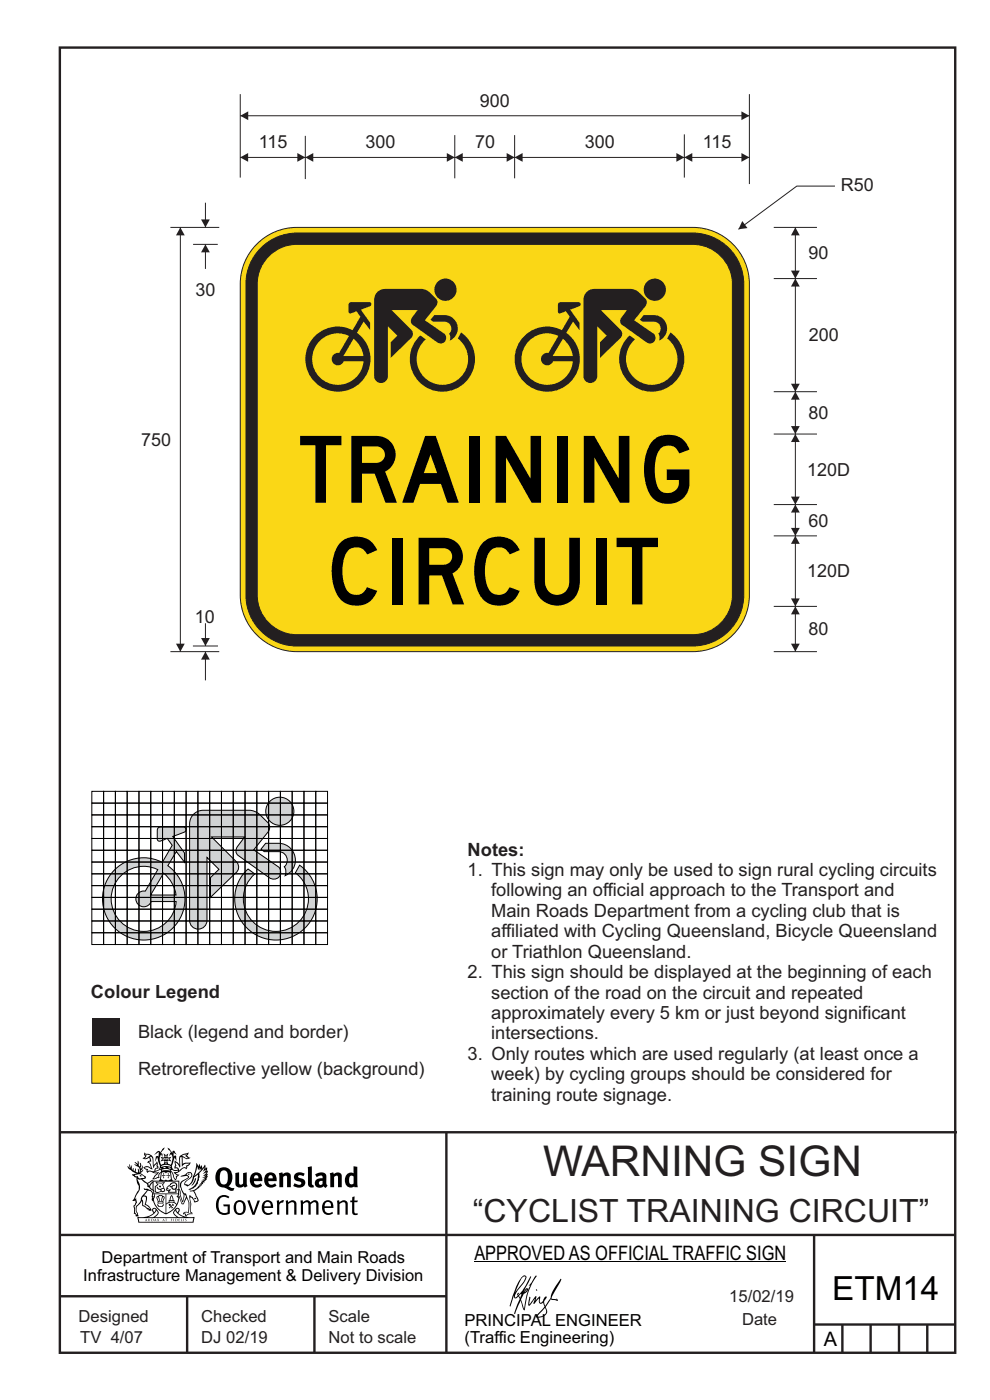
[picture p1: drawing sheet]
<svg xmlns="http://www.w3.org/2000/svg" width="210mm" height="297mm" viewBox="0 0 210 297" stroke-linecap="round" stroke-linejoin="round" font-family="sans-serif">
<g fill="none" stroke="#231f20" stroke-width=".51">
<path d="M12.7 10.1h189.9v276.9h-189.9zM12.7 240.2h190.3M94.7 240.2v46.8M12.7 262h190M12.7 275h82M39.7 275v12M66.7 275v12M172.7 262v25M172.7 281h30M178.7 281v6M184.7 281v6M190.7 281v6"/>
<path d="M196.7 281v6"/>
</g>
<path d="M19.5 223.9h5.9v5.9h-5.9z" fill-rule="evenodd" fill="#ffd520" stroke="#231f20" stroke-width=".21"/>
<path d="M19.5 215.9h5.9v5.9h-5.9z" fill-rule="evenodd" fill="#231f20"/>
<g fill="#d1d3d4" stroke="#000" stroke-width=".21">
<path d="M56.4 178.9a6.4 6.4 0 0 1 4.7 .6 3.6 3.6 0 0 1-.6 6.3l.1-.4a1.72 1.72 0 0 0-.3-1.5 1.83 1.83 0 0 0 .5-2 1.83 1.83 0 0 0-1.7-1.2h-3l-.8-.5z" fill-rule="evenodd"/>
<path d="M24.3 184.5a8.6 8.6 0 0 1 10.1-1.6l2.1-3.6-1-1.4-1 .4a.76 .76 0 0 1-1.1-.1v-1.6a.85 .85 0 0 1 .1-.9 .85 .85 0 0 1 .9-.3h4.6a.57 .57 0 0 1 .4 .9l-2.8 1.2 2.5 3.4 .1 2-1.8-2.3-1.8 3.1a8.7 8.7 0 0 1 1.6 12.5 8.7 8.7 0 0 1-12.6 1 8.7 8.7 0 0 1-.3-12.7zM26 185.5a6.9 6.9 0 0 0 1.4 11.3 6.9 6.9 0 0 0 10-5.5h-5.3a1.67 1.67 0 0 1-2.1 1 1.67 1.67 0 0 1-1.1-2 1.67 1.67 0 0 1 1.9-1.3l2.7-4.5a6.8 6.8 0 0 0-7.5 1zM34.7 185.2l-2.7 4.7h5.3a7.3 7.3 0 0 0-2.6-4.7z" fill-rule="evenodd"/>
<path d="M52.1 184.9l.5-.5 1.4 1a6.9 6.9 0 0 0-.4 10.1 6.9 6.9 0 0 0 10.1-.3 6.9 6.9 0 0 0-1-10l.9-1.7a8.7 8.7 0 0 1 1.9 12.5 8.7 8.7 0 0 1-12.5 1.4 8.7 8.7 0 0 1-.9-12.5z" fill-rule="evenodd"/>
<path d="M41.3 172.5l1.1-.5 .7-.1h10.3l1.3 .6 2.2 2.1a1.55 1.55 0 0 1 0 1.9l-3.1 3.8 5.3 3.6a1.51 1.51 0 0 1 .1 2.1 1.51 1.51 0 0 1-2.1 .2l-6.5-4.7a1.31 1.31 0 0 1-.2-1.9l1.5-2h-7l5.4 5.3a1.57 1.57 0 0 1-.3 2.3l-5.3 5.2v-4.2l1.7-1.8-2.5-2.5v13.4a1.84 1.84 0 0 1-1.8 1.8 1.84 1.84 0 0 1-1.9-1.8v-19.2a3.7 3.7 0 0 1 1.1-3.6z" fill-rule="evenodd"/>
<circle cx="59.4" cy="172.1" r="2.98"/>
</g>
<g fill="none" stroke="#000" stroke-width=".21">
<path d="M19.5 167.9h2.5v2.5h-2.5zM19.5 170.4h2.5v2.5h-2.5zM19.5 172.9h2.5v2.5h-2.5zM19.5 175.4h2.5v2.5h-2.5zM19.5 177.9h2.5v2.5h-2.5zM22 167.9h2.5v2.5h-2.5zM22 170.4h2.5v2.5h-2.5zM22 172.9h2.5v2.5h-2.5zM22 175.4h2.5v2.5h-2.5zM22 177.9h2.5v2.5h-2.5zM24.5 167.9h2.5v2.5h-2.5zM24.5 170.4h2.5v2.5h-2.5z"/>
<path d="M24.5 172.9h2.5v2.5h-2.5zM24.5 175.4h2.5v2.5h-2.5zM24.5 177.9h2.5v2.5h-2.5zM27 167.9h2.5v2.5h-2.5zM27 170.4h2.5v2.5h-2.5zM27 172.9h2.5v2.5h-2.5zM27 175.4h2.5v2.5h-2.5zM27 177.9h2.5v2.5h-2.5zM29.5 167.9h2.5v2.5h-2.5zM29.5 170.4h2.5v2.5h-2.5zM29.5 172.9h2.5v2.5h-2.5zM29.5 175.4h2.5v2.5h-2.5z"/>
<path d="M29.5 177.9h2.5v2.5h-2.5zM32 167.9h2.5v2.5h-2.5zM32 170.4h2.5v2.5h-2.5zM32 172.9h2.5v2.5h-2.5zM32 175.4h2.5v2.5h-2.5zM32 177.9h2.5v2.5h-2.5zM34.5 167.9h2.5v2.5h-2.5zM34.5 170.4h2.5v2.5h-2.5zM34.5 172.9h2.5v2.5h-2.5zM34.5 175.4h2.5v2.5h-2.5zM34.5 177.9h2.5v2.5h-2.5zM37 167.9h2.5v2.5h-2.5z"/>
<path d="M37 170.4h2.5v2.5h-2.5zM37 172.9h2.5v2.5h-2.5zM37 175.4h2.5v2.5h-2.5zM37 177.9h2.5v2.5h-2.5zM39.5 167.9h2.5v2.5h-2.5zM39.5 170.4h2.5v2.5h-2.5zM39.5 172.9h2.5v2.5h-2.5zM39.5 175.4h2.5v2.5h-2.5zM39.5 177.9h2.5v2.5h-2.5zM42 167.9h2.5v2.5h-2.5zM42 170.4h2.5v2.5h-2.5zM42 172.9h2.5v2.5h-2.5z"/>
<path d="M42 175.4h2.5v2.5h-2.5zM42 177.9h2.5v2.5h-2.5zM44.5 167.9h2.5v2.5h-2.5zM44.5 170.4h2.5v2.5h-2.5zM44.5 172.9h2.5v2.5h-2.5zM44.5 175.4h2.5v2.5h-2.5zM44.5 177.9h2.5v2.5h-2.5zM47 167.9h2.5v2.5h-2.5zM47 170.4h2.5v2.5h-2.5zM47 172.9h2.5v2.5h-2.5zM47 175.4h2.5v2.5h-2.5zM47 177.9h2.5v2.5h-2.5z"/>
<path d="M49.5 167.9h2.5v2.5h-2.5zM49.5 170.4h2.5v2.5h-2.5zM49.5 172.9h2.5v2.5h-2.5zM49.5 175.4h2.5v2.5h-2.5zM49.5 177.9h2.5v2.5h-2.5zM52 167.9h2.5v2.5h-2.5zM52 170.4h2.5v2.5h-2.5zM52 172.9h2.5v2.5h-2.5zM52 175.4h2.5v2.5h-2.5zM52 177.9h2.5v2.5h-2.5zM54.5 167.9h2.5v2.5h-2.5zM54.5 170.4h2.5v2.5h-2.5z"/>
<path d="M54.5 172.9h2.5v2.5h-2.5zM54.5 175.4h2.5v2.5h-2.5zM54.5 177.9h2.5v2.5h-2.5zM57 167.9h2.5v2.5h-2.5zM57 170.4h2.5v2.5h-2.5zM57 172.9h2.5v2.5h-2.5zM57 175.4h2.5v2.5h-2.5zM57 177.9h2.5v2.5h-2.5zM59.5 167.9h2.5v2.5h-2.5zM59.5 170.4h2.5v2.5h-2.5zM59.5 172.9h2.5v2.5h-2.5zM59.5 175.4h2.5v2.5h-2.5z"/>
<path d="M59.5 177.9h2.5v2.5h-2.5zM62 167.9h2.5v2.5h-2.5zM62 170.4h2.5v2.5h-2.5zM62 172.9h2.5v2.5h-2.5zM62 175.4h2.5v2.5h-2.5zM62 177.9h2.5v2.5h-2.5zM64.5 167.9h2.5v2.5h-2.5zM64.5 170.4h2.5v2.5h-2.5zM64.5 172.9h2.5v2.5h-2.5zM64.5 175.4h2.5v2.5h-2.5zM64.5 177.9h2.5v2.5h-2.5zM67 167.9h2.5v2.5h-2.5z"/>
<path d="M67 170.4h2.5v2.5h-2.5zM67 172.9h2.5v2.5h-2.5zM67 175.4h2.5v2.5h-2.5zM67 177.9h2.5v2.5h-2.5zM19.5 180.4h2.5v2.5h-2.5zM19.5 182.9h2.5v2.5h-2.5zM19.5 185.4h2.5v2.5h-2.5zM19.5 187.9h2.5v2.5h-2.5zM19.5 190.4h2.5v2.5h-2.5zM19.5 192.9h2.5v2.5h-2.5zM19.5 195.4h2.5v2.5h-2.5zM19.5 197.9h2.5v2.5h-2.5z"/>
<path d="M22 180.4h2.5v2.5h-2.5zM22 182.9h2.5v2.5h-2.5zM22 185.4h2.5v2.5h-2.5zM22 187.9h2.5v2.5h-2.5zM22 190.4h2.5v2.5h-2.5zM22 192.9h2.5v2.5h-2.5zM22 195.4h2.5v2.5h-2.5zM22 197.9h2.5v2.5h-2.5zM24.5 180.4h2.5v2.5h-2.5zM24.5 182.9h2.5v2.5h-2.5zM24.5 185.4h2.5v2.5h-2.5zM24.5 187.9h2.5v2.5h-2.5z"/>
<path d="M24.5 190.4h2.5v2.5h-2.5zM24.5 192.9h2.5v2.5h-2.5zM24.5 195.4h2.5v2.5h-2.5zM24.5 197.9h2.5v2.5h-2.5zM27 180.4h2.5v2.5h-2.5zM27 182.9h2.5v2.5h-2.5zM27 185.4h2.5v2.5h-2.5zM27 187.9h2.5v2.5h-2.5zM27 190.4h2.5v2.5h-2.5zM27 192.9h2.5v2.5h-2.5zM27 195.4h2.5v2.5h-2.5zM27 197.9h2.5v2.5h-2.5z"/>
<path d="M29.5 180.4h2.5v2.5h-2.5zM29.5 182.9h2.5v2.5h-2.5zM29.5 185.4h2.5v2.5h-2.5zM29.5 187.9h2.5v2.5h-2.5zM29.5 190.4h2.5v2.5h-2.5zM29.5 192.9h2.5v2.5h-2.5zM29.5 195.4h2.5v2.5h-2.5zM29.5 197.9h2.5v2.5h-2.5zM32 180.4h2.5v2.5h-2.5zM32 182.9h2.5v2.5h-2.5zM32 185.4h2.5v2.5h-2.5zM32 187.9h2.5v2.5h-2.5z"/>
<path d="M32 190.4h2.5v2.5h-2.5zM32 192.9h2.5v2.5h-2.5zM32 195.4h2.5v2.5h-2.5zM32 197.9h2.5v2.5h-2.5zM34.5 180.4h2.5v2.5h-2.5zM34.5 182.9h2.5v2.5h-2.5zM34.5 185.4h2.5v2.5h-2.5zM34.5 187.9h2.5v2.5h-2.5zM34.5 190.4h2.5v2.5h-2.5zM34.5 192.9h2.5v2.5h-2.5zM34.5 195.4h2.5v2.5h-2.5zM34.5 197.9h2.5v2.5h-2.5z"/>
<path d="M37 180.4h2.5v2.5h-2.5zM37 182.9h2.5v2.5h-2.5zM37 185.4h2.5v2.5h-2.5zM37 187.9h2.5v2.5h-2.5zM37 190.4h2.5v2.5h-2.5zM37 192.9h2.5v2.5h-2.5zM37 195.4h2.5v2.5h-2.5zM37 197.9h2.5v2.5h-2.5zM39.5 180.4h2.5v2.5h-2.5zM39.5 182.9h2.5v2.5h-2.5zM39.5 185.4h2.5v2.5h-2.5zM39.5 187.9h2.5v2.5h-2.5z"/>
<path d="M39.5 190.4h2.5v2.5h-2.5zM39.5 192.9h2.5v2.5h-2.5zM39.5 195.4h2.5v2.5h-2.5zM39.5 197.9h2.5v2.5h-2.5zM42 180.4h2.5v2.5h-2.5zM42 182.9h2.5v2.5h-2.5zM42 185.4h2.5v2.5h-2.5zM42 187.9h2.5v2.5h-2.5zM42 190.4h2.5v2.5h-2.5zM42 192.9h2.5v2.5h-2.5zM42 195.4h2.5v2.5h-2.5zM42 197.9h2.5v2.5h-2.5z"/>
<path d="M44.5 180.4h2.5v2.5h-2.5zM44.5 182.9h2.5v2.5h-2.5zM44.5 185.4h2.5v2.5h-2.5zM44.5 187.9h2.5v2.5h-2.5zM44.5 190.4h2.5v2.5h-2.5zM44.5 192.9h2.5v2.5h-2.5zM44.5 195.4h2.5v2.5h-2.5zM44.5 197.9h2.5v2.5h-2.5zM47 180.4h2.5v2.5h-2.5zM47 182.9h2.5v2.5h-2.5zM47 185.4h2.5v2.5h-2.5zM47 187.9h2.5v2.5h-2.5z"/>
<path d="M47 190.4h2.5v2.5h-2.5zM47 192.9h2.5v2.5h-2.5zM47 195.4h2.5v2.5h-2.5zM47 197.9h2.5v2.5h-2.5zM49.5 180.4h2.5v2.5h-2.5zM49.5 182.9h2.5v2.5h-2.5zM49.5 185.4h2.5v2.5h-2.5zM49.5 187.9h2.5v2.5h-2.5zM49.5 190.4h2.5v2.5h-2.5zM49.5 192.9h2.5v2.5h-2.5zM49.5 195.4h2.5v2.5h-2.5zM49.5 197.9h2.5v2.5h-2.5z"/>
<path d="M52 180.4h2.5v2.5h-2.5zM52 182.9h2.5v2.5h-2.5zM52 185.4h2.5v2.5h-2.5zM52 187.9h2.5v2.5h-2.5zM52 190.4h2.5v2.5h-2.5zM52 192.9h2.5v2.5h-2.5zM52 195.4h2.5v2.5h-2.5zM52 197.9h2.5v2.5h-2.5zM54.5 180.4h2.5v2.5h-2.5zM54.5 182.9h2.5v2.5h-2.5zM54.5 185.4h2.5v2.5h-2.5zM54.5 187.9h2.5v2.5h-2.5z"/>
<path d="M54.5 190.4h2.5v2.5h-2.5zM54.5 192.9h2.5v2.5h-2.5zM54.5 195.4h2.5v2.5h-2.5zM54.5 197.9h2.5v2.5h-2.5zM57 180.4h2.5v2.5h-2.5zM57 182.9h2.5v2.5h-2.5zM57 185.4h2.5v2.5h-2.5zM57 187.9h2.5v2.5h-2.5zM57 190.4h2.5v2.5h-2.5zM57 192.9h2.5v2.5h-2.5zM57 195.4h2.5v2.5h-2.5zM57 197.9h2.5v2.5h-2.5z"/>
<path d="M59.5 180.4h2.5v2.5h-2.5zM59.5 182.9h2.5v2.5h-2.5zM59.5 185.4h2.5v2.5h-2.5zM59.5 187.9h2.5v2.5h-2.5zM59.5 190.4h2.5v2.5h-2.5zM59.5 192.9h2.5v2.5h-2.5zM59.5 195.4h2.5v2.5h-2.5zM59.5 197.9h2.5v2.5h-2.5zM62 180.4h2.5v2.5h-2.5zM62 182.9h2.5v2.5h-2.5zM62 185.4h2.5v2.5h-2.5zM62 187.9h2.5v2.5h-2.5z"/>
<path d="M62 190.4h2.5v2.5h-2.5zM62 192.9h2.5v2.5h-2.5zM62 195.4h2.5v2.5h-2.5zM62 197.9h2.5v2.5h-2.5zM64.5 180.4h2.5v2.5h-2.5zM64.5 182.9h2.5v2.5h-2.5zM64.5 185.4h2.5v2.5h-2.5zM64.5 187.9h2.5v2.5h-2.5zM64.5 190.4h2.5v2.5h-2.5zM64.5 192.9h2.5v2.5h-2.5zM64.5 195.4h2.5v2.5h-2.5zM64.5 197.9h2.5v2.5h-2.5z"/>
<path d="M67 180.4h2.5v2.5h-2.5zM67 182.9h2.5v2.5h-2.5zM67 185.4h2.5v2.5h-2.5zM67 187.9h2.5v2.5h-2.5zM67 190.4h2.5v2.5h-2.5zM67 192.9h2.5v2.5h-2.5zM67 195.4h2.5v2.5h-2.5zM67 197.9h2.5v2.5h-2.5zM100.6 267.7h66.2"/>
</g>
<g fill="#000">
<path d="M29.6 249.4l.2-.1 .3 .2z" fill-rule="evenodd"/>
<path d="M30.8 244.9l1.1 .3-.9 .5h-.4l.6-.5zM31.8 245.4h.2a2.44 2.44 0 0 1 .4 1.9l.1 .5 .7-1-.1 .6 .3 .3a.57 .57 0 0 0-.6 .7l-1-.1-.5 .2 .2-.5-.8-.3 .7-.1 .9 .5 .1-.1-.6-1.3-.2-.2h.5zM30.7 244.4l-.1 .5 .2 .4-.6 .4a1.04 1.04 0 0 0 1.4-.1l.2 .6-.3 .1-.2 .4a.94 .94 0 0 1 .8 1.1l-.2-.1a1.16 1.16 0 0 0-1.5-.1l.3 .4 .4 .2 .1 .5 .2 .1 .1-.2a.94 .94 0 0 1 1.1 .2l.8 .1-1.2 1.2a1.13 1.13 0 0 0 1.2-.2l.4-.1-.1-.4 .5-.8a.83 .83 0 0 0-.6 1.1l-.3-.1-.7 .4 1.1-1.4-.5 .1-.5-.1 1.3-.5-.1-.1-.9 .4v-.3l.2-.2 .3 .1 .1-.3-.2-.4v-.6l-.1-.4-.7 1v-.7a1.42 1.42 0 0 0-1.6-1.8z" fill-rule="evenodd"/>
<path d="M31 258.7l.1 .2h-.2zM31 258.5l-.3 .6 .4-.2 .2 .2z" fill-rule="evenodd"/>
<path d="M31.3 258.6h.3v.4a.25 .25 0 0 0 .2-.1 .25 .25 0 0 0-.1-.3h.1a.29 .29 0 0 1 0 .4 .29 .29 0 0 1-.4 0 .29 .29 0 0 1 0-.4z" fill-rule="evenodd"/>
<path d="M32.2 258.6a.22 .22 0 0 1 .3 .2 .22 .22 0 0 1-.3 .2zM32 258.6l.1 .4a.33 .33 0 0 0 .4 0 .33 .33 0 0 0 0-.4 .33 .33 0 0 0-.5 0z" fill-rule="evenodd"/>
<path d="M29.2 250.1l.3 .1a.61 .61 0 0 1 .8 .4l.3 .2a.8 .8 0 0 1 .6 1l.4 .1 .5 .5a1 1 0 0 1 .5 1.1l-.1 .7v-.5h-.1a.96 .96 0 0 0-.8-1.3l-.2-.2h-.7l-.1-.1-.1 .1 .1 .3h.6l-1.2 1.3-.2 1-.4 .6a1.33 1.33 0 0 0-.5 1.8l.2 .5a1.26 1.26 0 0 1-.5-1.5l-.1-.3a1.56 1.56 0 0 0 .4-1.7l-.3 .2 .2-.5a3.2 3.2 0 0 0 .7-3zM30.4 253.9h.4a2.06 2.06 0 0 1-.1 1.6l.7 .5 .4 .4-.6-.1-.8-.6-.1-.9a.51 .51 0 0 1 .1-.9zM28.6 249.3a1.52 1.52 0 0 1 2.1 .5l-1.1 .2-.2-.1-.1-.4h-.5zM27.5 247v.8l-.3-.4h-.1a3.1 3.1 0 0 0 1.9 1.6l-1 .1 .5 .6 .5 .1 .1 1.1a1.84 1.84 0 0 1-.3 2.5l-.4 .9-.3 .4 .2 .1 .4-.1 .1 .4-.2 .5-.3 .2 .1 1.7h.2l.3 .5 .1 .1 .4-.1-.1-.5a1.3 1.3 0 0 1-.1-1.7l.9-1 .1 1.1 .6 .2 .5 .5 .1-.1 .2 .3h.5a1.85 1.85 0 0 0-1.2-1.4l.1-.3a1.39 1.39 0 0 0 0-1.4l-.5-.1 .5-.5a.66 .66 0 0 1 .9-.4 .66 .66 0 0 1 .3 .9l-.1 .4 .2-.1v.2l-.1 .3 .2 .5 .1-.3a2.24 2.24 0 0 0 .1-2.2 .73 .73 0 0 1-.7-.7 .73 .73 0 0 1 .6-.7v-.2a.94 .94 0 0 0-.9 .8 .48 .48 0 0 1-.1-.6 .48 .48 0 0 1 .5-.2l.5-.3a.51 .51 0 0 0-.8 .2l-.5 .2-1-.8h.6l.2-.5-1.2-.7 .5-.5v-.3l-.5 .4 .1-.2a.69 .69 0 0 0 .2-1v.4l-.2 .3v-1.1l-.3-.2 .1 .6-.1 .2-.4-1.3v.7l-.6-.4 .5 .7-.6-.2 .3 .3a1 1 0 0 1 .7 1.4l-.2-.8v.9l-.5-.2v-.8l-.2 .7-.2-.1-.1-.6-.2 .4-.2-.2 .1-.7-.2 .5z" fill-rule="evenodd"/>
<path d="M32.9 258.7l.1 .2h-.2zM32.9 258.5l-.2 .6 .3-.2 .2 .2z" fill-rule="evenodd"/>
<path d="M33.7 251.5l.4 .1 .1 .3h-.3z" fill-rule="evenodd"/>
<path d="M33.3 258.6h.2l.1 .1 .2-.1-.2 .2 .2 .3-.3-.3-.1 .3h-.1l.2-.3z" fill-rule="evenodd"/>
<path d="M34.7 258.7l.1 .2h-.2zM34.7 258.5l-.3 .6 .4-.2 .2 .2z" fill-rule="evenodd"/>
<path d="M34.2 252.4a.3 .3 0 0 0 .6 0 .3 .3 0 0 0-.6 0zM33.3 250.9l.3 .3-.3 .4a.79 .79 0 0 0 0 1.3l.8-.2-.1-.3a.55 .55 0 0 1-.7-.6l.1-.1 .2 .3 .3 .2 .8-.2-.4-.7 .4-.4-.7 .2zM33 250.7l1.1 .2 .9-.2-.4 .6 .4 1.2a.56 .56 0 0 1-.8 .3l-.2 .1a.73 .73 0 0 1-.9 .1 .73 .73 0 0 1-.3-1v-.4l.6-.4z" fill-rule="evenodd"/>
<path d="M34.5 254h.2v.2l-.2 .6h-.2zM33.6 255.3h.9v.2a.55 .55 0 0 1-.8 .4v-.2l-.2-.1zM33.4 254h.2l.2 .8h-.2zM33.6 255l.8-.1 .1 .2h-.8zM33.8 253.7h.5l-.2 1.1h-.1zM33.3 253.8l-.1 .3 .3 1.1a.48 .48 0 0 0-.1 .6 .48 .48 0 0 0 .5 .2h.5a.49 .49 0 0 0 .2-.8l.3-1.1-.1-.3a1.42 1.42 0 0 0-1.5 0z" fill-rule="evenodd"/>
<path d="M34.6 248.9l.2 .1v.3l.3 .1h-.3l-.1 .6v-.6h-.4l.4-.1z" fill-rule="evenodd"/>
<path d="M35 258.5h.5l-.2 .1v.5h-.2l.1-.5z" fill-rule="evenodd"/>
<path d="M34.3 248.8a.57 .57 0 0 1 .9 .2 .57 .57 0 0 1 .9-.2l.2 1.4h-.2a.57 .57 0 0 1-.9 0 .69 .69 0 0 1-1.1 0zM34.2 248.1l-.3 2.1-.2 .4h3l-.2-.4-.3-2.1h-.2v.2l-.8-.1-.8 .1v-.2z" fill-rule="evenodd"/>
<path d="M34.2 247.4a1.51 1.51 0 0 1 2 .2 2.67 2.67 0 0 0-2.1 0zM35.7 247.6l.4 .1 .1 .3-.4-.1zM34.6 247.6h.5l.1 .2h-.4zM34 247.8l.3 .2h-.3zM34.9 246.9l.3-.2 .3 .2zM34.9 245.6l.2 .1v.3h-.2zM35 245.1l.2 .2 .2-.2-.1 .3h-.2zM35.1 246.3h.2l.1 .4-.2-.2-.2 .2zM35.3 245.7l.2-.1v.4h-.2zM34.4 245.7h.3l.1 .3-.4 .1 .2-.2zM35.7 245.7h.3l-.2 .2 .2 .2-.4-.1zM32.7 244.9l1-.5-.1 1-.2-.2-.3 .2-.3 1.1 .5-1 .3 .9a1.84 1.84 0 0 1 .2 1.7l.4 .1a2.48 2.48 0 0 1 2.2 0l.2-.2-.2-.7 .7-1.8 .4 .7-.2-1-.2-.1-.2 .3v-.9l.6 .4-.6-.8-.3 .1-.1 .4-.5-.9-.5-.3 .2 .5 .6 .5-.5 .8 .4-.4a2.06 2.06 0 0 1 0 2.3l-.5-.2-.2-.6 .1-.1 .8 .2-.4-.5 .4-.5-.7 .2-.2-.2 .2-.7-.5 .4-.5-.4 .2 .7-.2 .2-.7-.2 .4 .5-.4 .5 .8-.2 .1 .1-.2 .6-.5 .2a2.02 2.02 0 0 1 0-2.2l.3 .5-.1-.7-.3-.1 .8-1.2-.4 .3-.5 .8-.2-.3a.8 .8 0 0 0-.8 .5z" fill-rule="evenodd"/>
<path d="M35.6 248.9l.2 .1-.1 .3 .4 .1h-.4v.6l-.1-.6h-.3l.3-.1z" fill-rule="evenodd"/>
<path d="M36 254.8h.8v.2h-.8zM36.4 253.8l.2 .8h-.4zM36.4 253.5l-.3 .5-.1 .6h-.2v.4l-.7 .4 .2 .1a1.48 1.48 0 0 1 2.1 .2l.2-.1-.6-.5v-.5h-.2l-.1-.6z" fill-rule="evenodd"/>
<path d="M36.2 258.6l.3-.1-.1 .1v.2h.1h-.1v.3h-.2z" fill-rule="evenodd"/>
<path d="M36.7 258.6h.2v.5h-.2z" fill-rule="evenodd"/>
<path d="M35.8 255.4l.4 .1 .1 .3 .3-.2-.2-.2a.38 .38 0 0 1 .5 .5l-.2-.2-.3 .2 .3 .2-.3 .3-.1-.4-.4 .4-.1-.2 .4-.3-.1-.1-.2 .1z" fill-rule="evenodd"/>
<path d="M35.6 251.8l.7-.4a.58 .58 0 0 1 1-.1 .58 .58 0 0 1-.4 .9l-.3-.3a.43 .43 0 0 1 .6-.4 .57 .57 0 0 0-.8 .2l-.2-.1-.3 .1 .4 .2a.55 .55 0 0 0 .9 .4v.5h-1.3l.3-.4-.1-.1-.6 .1 .2-.3-.2-.1zM35.4 251.8l-.1 .2a.39 .39 0 0 0 .2 .6h.3l-.2 .4h1.9l-.1-.8a.86 .86 0 0 0-.1-1.3 .86 .86 0 0 0-1.3 .4z" fill-rule="evenodd"/>
<path d="M37.3 258.6a.22 .22 0 0 1 .3 .2 .22 .22 0 0 1-.3 .2zM37.1 258.6v.4a.33 .33 0 0 0 .5 0 .33 .33 0 0 0 0-.4 .33 .33 0 0 0-.5 0z" fill-rule="evenodd"/>
<path d="M37.8 258.6l.4-.1-.2 .1v.2h.1h-.1v.2l.2 .1h-.4z" fill-rule="evenodd"/>
<path d="M32.4 250.5h5.6v2l-.2-.1v-1.7h-5.2v2.5h5.2v-.8l.1 .2-.1 1.1v-.3h-2.5v4a4.1 4.1 0 0 0 2.6-3.6l.1-.1a4 4 0 0 1-2.8 3.9 4.2 4.2 0 0 1-2.8-4.7l.1 1.2 .1-.1a3.8 3.8 0 0 0 2.5 3.4v-4h-2.5l-.2-.9z" fill-rule="evenodd"/>
<path d="M38.4 258.6h.2l-.1 .4 .2 .1h-.3z" fill-rule="evenodd"/>
<path d="M38.5 245.2l.5-.2 .7-.1-.6 .3 .8 .5h-.3zM38.3 245.5l.2-.1 .1 2a1.69 1.69 0 0 1 1.6-.6l-.8 .5 .1 .5a1.1 1.1 0 0 0-1.5 .6l-.1-.5-.2-.2h-.5l.3-.4-.3-.7a1.42 1.42 0 0 1 .8 1.1l.2-.1zM37.1 246.2l.1 1-.2 .3 .1 .4h.5l.1 .2a.96 .96 0 0 1-1.1-.1l-.1 .1a1.06 1.06 0 0 0 1.3 .2v.1a.72 .72 0 0 1-1 .2l.3 .5 .6 .2-.4 .2-.1 .6-.2-.3-.4-1.1-.4-.4 .4 .9a1.54 1.54 0 0 0 .7 1.2l.2-.3a.58 .58 0 0 1 .4-.8l.2-.1h-.3l-.5-.3 .9-.5a.93 .93 0 0 1 1.2-.5v.2l.2-.2 .1-.5a.99 .99 0 0 0 .7-.8l-1.3 .1-.3 .2-.1-1.4 .9 .4 .9-.3h-.4l-.5-.4 .4-.7-.6 .2a1.46 1.46 0 0 0-1.4 2.1v.4l-.2-.4z" fill-rule="evenodd"/>
<path d="M38.9 258.6h.2v.5h-.2z" fill-rule="evenodd"/>
<path d="M39.3 258.6h.2h-.1l.2 .3-.2 .2-.1-.1v-.1l.2 .1z" fill-rule="evenodd"/>
<path d="M29.4 258.4h11.6l-.1 .8h-11.4zM31.3 258.2l.5-.1a2.48 2.48 0 0 0 1.4-1.3l.3 .5-.5 .6-.5 .3zM32.5 256.6l.3-.2 .2 .1-.3 .7zM37.2 256.8a2.65 2.65 0 0 0 1.8 1.4h-1.1l-.5-.3-.5-.6zM37.4 256.5l.2-.1 .3 .2-.3 .6zM29.2 258.2l.1 1.2h11.8l.2-1.1-.2-.1a4.1 4.1 0 0 1-3.3-.9l.3-.4-.1-.6a1.06 1.06 0 0 0-1.3 1l.2 .4 .6 .5h-4.7l.3-.1a.84 .84 0 0 0 .6-.8 .84 .84 0 0 0-.5-.8l-.3-.2h-.5l-.1 .6 .3 .4a4.2 4.2 0 0 1-3.4 .9z" fill-rule="evenodd"/>
<path d="M41.3 250.1l.3-.2-.2 .8-.6 .8h-.2l.5-.7z" fill-rule="evenodd"/>
<path d="M41.2 254.1h.3l.2 .2-.4 .1z" fill-rule="evenodd"/>
<path d="M39.7 249l.3-.2 .5 .2a.88 .88 0 0 1-.6 1.1 1.22 1.22 0 0 0-.8 1.3l.5 .2a.72 .72 0 0 0 .9-.4l.5-.8 .2-.6 .8-.6v.2a2.85 2.85 0 0 1-2 2.9l.1 .1a2.13 2.13 0 0 0 1.9-1.5v-.3a2.01 2.01 0 0 0 .3-1.7l1.1-1.3-.4 1 .7-.5-.7 1 .8-.4-.8 .8 .7-.2-.9 .6 .8-.1-.8 .4h.7l-.8 .3 .3 .2h-.4l.2 .3h-.4l.2 .3h-.4l.1 .2h-.1a2.16 2.16 0 0 1-2 1.1l.1 .2 .4-.1a.76 .76 0 0 1 .7 .8l.5 1.2-.6 .2a1.45 1.45 0 0 0-1.1-1.3l.2 1.8-.1 1.8 .4 .3a1.07 1.07 0 0 0-1.2 .4v-.3l-.5-.2a.87 .87 0 0 1 1.1-.1v-.7a4.4 4.4 0 0 0-.6-3.1l-.1-.3h-.2a2.16 2.16 0 0 1-.7-2.2l.3-.4 1.2-.7a.55 .55 0 0 0-.4-.8zM37.8 252.4a.76 .76 0 0 1 .3 1.1l.6 1.6 .4-1.7 .2 .1a.61 .61 0 0 1-.1 .9l-.3 .8-.2 .1-.7-1.6-.3 .1a1.18 1.18 0 0 0 .1-1.4zM41.8 247.5l.2 .7 .3-.5v.6l.4-.5a1.9 1.9 0 0 1-1.2 1.4l-.3 .3zM38.2 249.6l1.4-.2 .2 .2v.3l-.5 .2a1.26 1.26 0 0 0-.9 1.9l.2 .7a1.84 1.84 0 0 1 .1 2.1l-.4-1.4a.96 .96 0 0 0-.4-1.2l-.4 .2a.78 .78 0 0 1 0 1.3l.1 .3h.4l.4 1.1a.38 .38 0 0 0 .2 .4 .38 .38 0 0 0 .4-.1l.6-1.2a2.94 2.94 0 0 1 .4 2.5l-.1 .4h-.8l-.3 .4v.2l.4-.1 .1 .4 .2 .1a1.02 1.02 0 0 1 1.3-.5v-.4l-.3-.1 .1-1.8-.3-1.3h.1a1.14 1.14 0 0 1 .8 1 .63 .63 0 0 0 .8-.2 .63 .63 0 0 0-.2-.9l-.6-1.2 .9-.6 .2-.4h.3l-.1-.2h.4l-.1-.3h.3l-.1-.3 .5-.1-.2-.2 .6-.4v-.2h-.2l.4-.5h-.3l.3-.5-.4 .1 .4-.5v-.3l-.3 .2 .2-.7-.1-.2-.4 .3v-.8l-.6 .8-.2-.8-.2 .5-.3-.7-.1 .6-.5-.8-.1 1.4-.6 1.8a1.81 1.81 0 0 1-1 1.5l-.6-.2a1.75 1.75 0 0 1 1.1-1.2 .75 .75 0 0 0 .1-1.3 .75 .75 0 0 0-1.2 .4z" fill-rule="evenodd"/>
<path d="M46.4 253.9a1.72 1.72 0 0 1 2.3 0l-.3 .3a1.24 1.24 0 0 0-1.4-.2 1.24 1.24 0 0 0-.6 1.4 1.49 1.49 0 0 0 1.2 1.9l.7-.1v-1.3h-.8l-.1-.4h1.3v1.9a1.93 1.93 0 0 1-2.2 0 1.93 1.93 0 0 1-.7-2.2l.2-.8z" fill-rule="evenodd"/>
<path d="M47 248.4a2.55 2.55 0 0 0 0 2.7l.3 .2a.81 .81 0 0 0 1-1v-.5a1.04 1.04 0 0 0-1.1-1.5zM46.3 248.1a1.82 1.82 0 0 1 2.1-.2 1.82 1.82 0 0 1 .9 1.8 2.29 2.29 0 0 1-.8 2l.7 .3h.5l-.2 .6a2.87 2.87 0 0 1-2-.7 2.12 2.12 0 0 1-1.7-3.1z" fill-rule="evenodd"/>
<path d="M50.4 255.1a1.65 1.65 0 0 0 .2 2.2 .99 .99 0 0 0 1-1.4 .78 .78 0 0 0-.4-.8 .78 .78 0 0 0-.8 0zM50 254.9a1.33 1.33 0 0 1 1.6-.1 1.33 1.33 0 0 1 .5 1.4 1.31 1.31 0 0 1-1.3 1.6 1.31 1.31 0 0 1-1.2-1.6v-.6z" fill-rule="evenodd"/>
<path d="M49.9 248.9l.8-.2v2a.46 .46 0 0 0 .3 .6 .46 .46 0 0 0 .6-.3v-2.1l.7-.2v2.4l.2 .5-.5 .3-.3-.3a1.02 1.02 0 0 1-1.2 .3 1.02 1.02 0 0 1-.6-1.1z" fill-rule="evenodd"/>
<path d="M52.5 254.7l.4-.1 .9 2.6 .8-2.5h.5l-1.1 3h-.5z" fill-rule="evenodd"/>
<path d="M54 249.5l-.1 .5h.9a.49 .49 0 0 0-.2-.6 .49 .49 0 0 0-.6 .1zM53.4 249.1a1.34 1.34 0 0 1 1.6-.2 1.34 1.34 0 0 1 .6 1.5v.2h-1.7a.77 .77 0 0 0 .5 .8 .77 .77 0 0 0 .9-.4l.3 .5a1.59 1.59 0 0 1-2 .2 1.59 1.59 0 0 1-.5-2.1z" fill-rule="evenodd"/>
<path d="M56.3 255.2l-.2 .7h1.3a.7 .7 0 0 0-.3-.8 .7 .7 0 0 0-.8 .1zM55.9 255a1.22 1.22 0 0 1 1.5-.2 1.22 1.22 0 0 1 .5 1.5h-1.8a.93 .93 0 0 0 .5 1 .93 .93 0 0 0 1.1-.2l.2 .3a1.43 1.43 0 0 1-1.8 .1 1.43 1.43 0 0 1-.6-1.7z" fill-rule="evenodd"/>
<path d="M57 249.5l-.1 .5h1a.49 .49 0 0 0-.2-.6 .49 .49 0 0 0-.7 .1zM56.4 249.1a1.34 1.34 0 0 1 1.6-.2 1.34 1.34 0 0 1 .7 1.5v.2h-1.8a.77 .77 0 0 0 .5 .8 .77 .77 0 0 0 .9-.4l.4 .5a1.59 1.59 0 0 1-2.1 .2 1.59 1.59 0 0 1-.5-2.1z" fill-rule="evenodd"/>
<path d="M58.7 254.7l.4-.1 .1 .5 .4-.4 .6-.1-.2 .5a.66 .66 0 0 0-.8 .7v1.9h-.4z" fill-rule="evenodd"/>
<path d="M59.2 248.9l.7-.2 .1 .4a.95 .95 0 0 1 1-.3 .95 .95 0 0 1 .7 .8v2.3h-.8v-2.3a.46 .46 0 0 0-.8 .1v2.2h-.8z" fill-rule="evenodd"/>
<path d="M60.6 254.7l.4-.1 .1 .5a.94 .94 0 0 1 1-.5 .94 .94 0 0 1 .8 .8v2.3h-.5l-.1-2.5a.81 .81 0 0 0-1.2 .3v2.2h-.4z" fill-rule="evenodd"/>
<path d="M62.6 249.1a1.75 1.75 0 0 1 2-.1l-.2 .5-.6-.2a.43 .43 0 0 0-.6 .3l.4 .3a1.04 1.04 0 0 1 1.2 1.1 1.04 1.04 0 0 1-1.4 1l-1.2-.4 .3-.6 1 .4 .4-.4a.88 .88 0 0 0-1-.5l-.4-.2-.1-.4z" fill-rule="evenodd"/>
<path d="M65.3 247.6l.8-.2 .1 3.8 .3 .2 .1 .4a.88 .88 0 0 1-1 0 .88 .88 0 0 1-.3-1z" fill-rule="evenodd"/>
<path d="M63.7 254.7l.5-.1 .1 .5 .4-.3a.78 .78 0 0 1 1.1 .3 .9 .9 0 0 1 1-.5 .9 .9 0 0 1 .8 .8v2.3h-.5l-.1-2.5a.67 .67 0 0 0-1.1 .3v2.2h-.5v-2.4l-.4-.3-.7 .4v2.3h-.5z" fill-rule="evenodd"/>
<path d="M67.8 250.6a.43 .43 0 0 0-.1 .7 .43 .43 0 0 0 .7-.1v-.7zM66.8 249.1a1.7 1.7 0 0 1 2.4 .1v1.9l.3 .4-.4 .5-.5-.4a1.03 1.03 0 0 1-1.7-.1 1.03 1.03 0 0 1 .8-1.5h.7v-.4a.8 .8 0 0 0-1.2 .1z" fill-rule="evenodd"/>
<path d="M69 255.2l-.1 .7h1.3a.7 .7 0 0 0-.3-.8 .7 .7 0 0 0-.9 .1zM68.7 255a1.22 1.22 0 0 1 1.5-.2 1.22 1.22 0 0 1 .5 1.5h-1.8a.93 .93 0 0 0 .4 1 .93 .93 0 0 0 1.2-.2l.1 .3a1.44 1.44 0 0 1-1.7 .1 1.44 1.44 0 0 1-.6-1.7z" fill-rule="evenodd"/>
<path d="M70 248.9l.7-.2 .1 .4a.95 .95 0 0 1 1-.3 .95 .95 0 0 1 .7 .8v2.3h-.8v-2.3a.46 .46 0 0 0-.8 .1v2.2h-.8z" fill-rule="evenodd"/>
<path d="M71.4 254.7l.5-.1 .1 .5a.94 .94 0 0 1 1-.5 .94 .94 0 0 1 .8 .8v2.3h-.5l-.1-2.5a.81 .81 0 0 0-1.2 .3v2.2h-.4z" fill-rule="evenodd"/>
<path d="M74.3 249.5a1.48 1.48 0 0 0 0 1.7h.5l.2-.1v-1.5l-.3-.2zM75 247.4l.8 .1 .1 4.4h-.7l-.1-.2a1.26 1.26 0 0 1-1.4 0 1.26 1.26 0 0 1-.5-1.3 1.29 1.29 0 0 1 .4-1.4 1.29 1.29 0 0 1 1.4-.1z" fill-rule="evenodd"/>
<path d="M74.7 253.9l.5-.1v.9h.7l-.1 .3h-.6v2.2l.1 .2h.5l.1 .3a.75 .75 0 0 1-1.2-.6v-2.1h-.4v-.3h.4z" fill-rule="evenodd"/>
<circle cx="40" cy="249.1" r=".17"/>
</g>
<g fill="#000001">
<path d="M111.6 273.7l.2-.2-.5 .7zM110.4 274.5l.3 .1-.3 .7-.3-.4zM110.9 270.9l.5-.1a9.3 9.3 0 0 1-2 3.2l-.1 .2 1-2.5zM110.6 271a14.7 14.7 0 0 0-2.2 4.9l-.3 1.2 .1 .1 .8-2.4a.42 .42 0 0 0 .2 .7 .42 .42 0 0 0 .6-.3l.2-.2 .2 .6-1.1 3.1h.2l1.1-2.8 .6 1.9 .2 .2 .2-.5a13.5 13.5 0 0 1 2-6.2l.5-.5-.2-.2-1.6 2.1 .4-.1a14.9 14.9 0 0 0-1.3 5.1l-.4-1.2a1.39 1.39 0 0 1 .2-1.8l.1-.2a.92 .92 0 0 0 .8-1.2 .75 .75 0 0 0-.7 .7l-.2 .2 1.6-3.4h-.1l-.4 .7a10.5 10.5 0 0 1-2.2 3.2l.2-.4a.32 .32 0 0 0-.4 .2 .32 .32 0 0 0 .1 .4l-.5 .4a3.2 3.2 0 0 1 1.1-2.3l.5-.6a2.49 2.49 0 0 0 .7-1.6l-.3-.2z" fill-rule="evenodd"/>
<path d="M115.6 277.5a1.15 1.15 0 0 1 .1 1.3 1.15 1.15 0 0 1-1.2 .5h-.5zM112.3 275.1l-.3 1.7 .3 .2 1.2-1.5-.3 1.1 1.1-1.2a.94 .94 0 0 0 .4 1.2l.5-.3 .3 .9-1.2 1.3a.98 .98 0 0 0-.5 1 1.9 1.9 0 0 0 2.3-1.3l-.1-.3a1.02 1.02 0 0 1 .3-1.4l.5-.9 1.5 .3-.2-.5v.3l-1.1-.2v-.2l2-3.6 .1-.3-.1-.1-1.8 2.7a6.6 6.6 0 0 1-1.5 3l-.2-.2a1.01 1.01 0 0 1 .4-1.4l.1-.2-.3-.2-.3 .5-.2 .5-.5 .4-.2-.4 .1-.9-.2-.1-.8 .9 .2-.9h-.1l-1.4 1.7 .2-1.4v-.1z" fill-rule="evenodd"/>
<path d="M113.7 273.5l.3 .3h-.3z" fill-rule="evenodd"/>
</g>
<path d="M54.5 51.8a12 12 0 0 1 8.5-3.6h84a12 12 0 0 1 12 12v66a12 12 0 0 1-12 12h-84a12 12 0 0 1-12-12v-66a12 12 0 0 1 3.5-8.4z" fill-rule="evenodd" fill="#fad716" stroke="#231f20" stroke-width=".21"/>
<path d="M54.9 53.1a10.8 10.8 0 0 1 8.1-3.7h84a10.8 10.8 0 0 1 10.8 10.8v66a10.8 10.8 0 0 1-10.8 10.8h-84a10.8 10.8 0 0 1-10.8-10.8v-66a10.8 10.8 0 0 1 2.7-7.1z" fill-rule="evenodd" fill="#231f20" stroke="#231f20" stroke-width=".21"/>
<path d="M57 54.3a8.4 8.4 0 0 1 6-2.5h84a8.4 8.4 0 0 1 8.4 8.4v66a8.4 8.4 0 0 1-8.4 8.4h-84a8.4 8.4 0 0 1-8.4-8.4v-66a8.4 8.4 0 0 1 2.4-5.9z" fill-rule="evenodd" fill="#fad716" stroke="#231f20" stroke-width=".21"/>
<g fill="#231f20">
<path d="M136.5 66.8a4.7 4.7 0 0 1 4 .7 2.83 2.83 0 0 1-.7 4.8 1.51 1.51 0 0 0-.2-1.5 1.45 1.45 0 0 0 .5-1.6 1.45 1.45 0 0 0-1.4-1h-2.4l-.6-.4z" fill-rule="evenodd"/>
<path d="M110.9 71.7a6.8 6.8 0 0 1 8.3-1.6l1.7-2.9-.9-1.2-.8 .3a.6 .6 0 0 1-.8 0l-.1-1.6 .3-.6h4.2l.4 .4a1.09 1.09 0 0 1-1.1 .8l-1.2 .4 2 2.8v1.5l-1.4-1.8-1.4 2.4a6.9 6.9 0 0 1 1.4 9.8 6.9 6.9 0 0 1-9.8 1.1 6.9 6.9 0 0 1-.8-9.8zM112.2 72.3a5.5 5.5 0 0 0 1.6 8.8 5.5 5.5 0 0 0 7.7-4.5h-4.2a1.32 1.32 0 0 1-1.6 .8 1.32 1.32 0 0 1-.9-1.6 1.32 1.32 0 0 1 1.5-.9l2.1-3.6a5.4 5.4 0 0 0-6.2 1zM119.4 71.9l-2.2 3.6h4.3l-.6-1.7-.6-1.1z" fill-rule="evenodd"/>
<path d="M133.1 71.6l.5-.4 1.1 .8a5.5 5.5 0 0 0-.4 8 5.5 5.5 0 0 0 8-.2 5.5 5.5 0 0 0-.8-8l.7-1.3a6.9 6.9 0 0 1 1.6 9.8 6.9 6.9 0 0 1-9.9 1.2 6.9 6.9 0 0 1-.8-9.9z" fill-rule="evenodd"/>
<path d="M124.4 62l1-.6 .6-.1h8.2l1 .5 1.8 1.7a1.24 1.24 0 0 1-.1 1.4l-2.4 3 4.2 2.9a1.19 1.19 0 0 1 .1 1.7 1.19 1.19 0 0 1-1.7 .1l-5.1-3.7a1.04 1.04 0 0 1-.2-1.5l1.2-1.6h-5.5l4.2 4.2a1.25 1.25 0 0 1-.2 1.9l-4.2 4v-3.3l1.4-1.4-2-2v10.6a1.46 1.46 0 0 1-1.5 1.5 1.46 1.46 0 0 1-1.4-1.5v-13.9a6.6 6.6 0 0 1 .3-3.5z" fill-rule="evenodd"/>
<path d="M92.1 66.8a4.7 4.7 0 0 1 4 .7 2.83 2.83 0 0 1-.7 4.8 1.51 1.51 0 0 0-.2-1.5 1.45 1.45 0 0 0 .5-1.6 1.45 1.45 0 0 0-1.4-1h-2.4l-.6-.4z" fill-rule="evenodd"/>
<path d="M66.5 71.7a6.8 6.8 0 0 1 8.3-1.6l1.7-2.9-.9-1.2-.8 .3a.6 .6 0 0 1-.8 0l-.1-1.6 .3-.6h4.2l.4 .4a1.09 1.09 0 0 1-1.1 .8l-1.2 .4 2 2.8v1.5l-1.4-1.8-1.4 2.4a6.9 6.9 0 0 1 1.4 9.8 6.9 6.9 0 0 1-9.8 1.1 6.9 6.9 0 0 1-.8-9.8zM67.8 72.3a5.5 5.5 0 0 0 1.6 8.8 5.5 5.5 0 0 0 7.7-4.5h-4.2a1.32 1.32 0 0 1-1.6 .8 1.32 1.32 0 0 1-.9-1.6 1.32 1.32 0 0 1 1.5-.9l2.1-3.6a5.4 5.4 0 0 0-6.2 1zM75 71.9l-2.2 3.6h4.3l-.6-1.7-.6-1.1z" fill-rule="evenodd"/>
<path d="M88.7 71.6l.5-.4 1.1 .8a5.5 5.5 0 0 0-.4 8 5.5 5.5 0 0 0 8-.2 5.5 5.5 0 0 0-.8-8l.7-1.3a6.9 6.9 0 0 1 1.6 9.8 6.9 6.9 0 0 1-9.9 1.2 6.9 6.9 0 0 1-.8-9.9z" fill-rule="evenodd"/>
<path d="M80 62l1-.6 .6-.1h8.2l1 .5 1.8 1.7a1.24 1.24 0 0 1-.1 1.4l-2.4 3 4.2 2.9a1.19 1.19 0 0 1 .1 1.7 1.19 1.19 0 0 1-1.7 .1l-5.1-3.7a1.04 1.04 0 0 1-.2-1.5l1.2-1.6h-5.5l4.2 4.2a1.25 1.25 0 0 1-.2 1.9l-4.2 4v-3.3l1.4-1.4-2-2v10.6a1.46 1.46 0 0 1-1.5 1.5 1.46 1.46 0 0 1-1.4-1.5v-13.9a6.6 6.6 0 0 1 .3-3.5z" fill-rule="evenodd"/>
<circle cx="138.9" cy="61.5" r="2.36"/>
<circle cx="94.5" cy="61.5" r="2.36"/>
</g>
<path d="M51 24.6h108M164.1 59.1h9.2M164.1 83.1h9.2M164.1 92.1h9.2M164.1 107h9.2M164.1 113.7h9.2M164.1 128.6h9.2" fill="none" stroke="#231f20" stroke-width=".21"/>
<g fill="#231f20">
<path d="M51 24.6l1.7-1v1.9z"/>
<path d="M157.3 23.6l1.7 1-1.7 .9z"/>
</g>
<path d="M50.9 33.4h13.9" fill="none" stroke="#231f20" stroke-width=".21"/>
<g fill="#231f20">
<path d="M50.9 33.4l1.7-.9v1.8z"/>
<path d="M63.1 32.5l1.7 .9-1.7 .9z"/>
</g>
<path d="M168.7 48.2v10.9" fill="none" stroke="#231f20" stroke-width=".21"/>
<g fill="#231f20">
<path d="M168.7 48.2l.9 1.7h-1.8z"/>
<path d="M167.8 57.4h1.8l-.9 1.7z"/>
</g>
<path d="M51 20v17.7M159 20v19M64.8 28.8v9.2M164.1 48.2h9.2M168.7 59.1v24M164.1 138.2h9.2" fill="none" stroke="#231f20" stroke-width=".21"/>
<g fill="#231f20">
<path d="M167.8 81.4h1.8l-.9 1.7z"/>
<path d="M168.7 59.1l.9 1.7h-1.8z"/>
</g>
<path d="M168.7 83.1v9" fill="none" stroke="#231f20" stroke-width=".21"/>
<g fill="#231f20">
<path d="M168.7 83.1l.9 1.7h-1.8z"/>
<path d="M167.8 90.4h1.8l-.9 1.7z"/>
</g>
<path d="M168.7 92.1v14.9" fill="none" stroke="#231f20" stroke-width=".21"/>
<g fill="#231f20">
<path d="M167.8 105.4h1.8l-.9 1.6z"/>
<path d="M168.7 92.1l.9 1.7h-1.8z"/>
</g>
<path d="M168.7 107v6.7" fill="none" stroke="#231f20" stroke-width=".21"/>
<g fill="#231f20">
<path d="M168.7 107l.9 1.7h-1.8z"/>
<path d="M167.8 112h1.8l-.9 1.7z"/>
</g>
<path d="M168.7 113.7v14.9" fill="none" stroke="#231f20" stroke-width=".21"/>
<g fill="#231f20">
<path d="M167.8 127h1.8l-.9 1.6z"/>
<path d="M168.7 113.7l.9 1.7h-1.8z"/>
</g>
<path d="M168.7 128.6v9.6" fill="none" stroke="#231f20" stroke-width=".21"/>
<g fill="#231f20">
<path d="M168.7 128.6l.9 1.7h-1.8z"/>
<path d="M167.8 136.6h1.8l-.9 1.6z"/>
</g>
<path d="M64.8 33.4h31.7M96.5 28.7v9.1M109.2 28.7v9.1M145.2 28.5v9.2" fill="none" stroke="#231f20" stroke-width=".21"/>
<g fill="#231f20">
<path d="M94.8 32.5l1.7 .9-1.7 .9z"/>
<path d="M64.8 33.4l1.7-.9v1.8z"/>
</g>
<path d="M96.5 33.4h12.7" fill="none" stroke="#231f20" stroke-width=".21"/>
<g fill="#231f20">
<path d="M96.5 33.4l1.7-.9v1.8z"/>
<path d="M107.5 32.5l1.7 .9-1.7 .9z"/>
</g>
<path d="M109.2 33.4h36" fill="none" stroke="#231f20" stroke-width=".21"/>
<g fill="#231f20">
<path d="M143.5 32.5l1.7 .9-1.7 .9z"/>
<path d="M109.2 33.4l1.7-.9v1.8z"/>
</g>
<path d="M145.2 33.4h13.8" fill="none" stroke="#231f20" stroke-width=".21"/>
<g fill="#231f20">
<path d="M145.2 33.4l1.7-.9v1.8z"/>
<path d="M157.3 32.5l1.7 .9-1.7 .9z"/>
</g>
<path d="M177.1 39.5h-8.1l-12.4 9.1" fill="none" stroke="#231f20" stroke-width=".21"/>
<path d="M157.5 46.9l1.1 1.5-2 .2z" fill="#231f20"/>
<path d="M43.6 138.2v6.1" fill="none" stroke="#231f20" stroke-width=".21"/>
<path d="M43.6 138.2l.9 1.7h-1.9z" fill="#231f20"/>
<path d="M36.1 48.2h10.4M41 51.8h5.2M43.6 43v5.2M36.1 138.2h10.4M40.9 137h5.3" fill="none" stroke="#231f20" stroke-width=".21"/>
<path d="M42.6 46.6h1.9l-.9 1.6z" fill="#231f20"/>
<path d="M43.6 132.2v4.8" fill="none" stroke="#231f20" stroke-width=".21"/>
<path d="M42.6 135.4h1.9l-.9 1.6z" fill="#231f20"/>
<path d="M43.6 51.8v5.2" fill="none" stroke="#231f20" stroke-width=".21"/>
<path d="M43.6 51.8l.9 1.7h-1.9z" fill="#231f20"/>
<path d="M38.3 48.2v90" fill="none" stroke="#231f20" stroke-width=".21"/>
<g fill="#231f20">
<path d="M38.3 48.2l.9 1.7h-1.9z"/>
<path d="M37.3 136.6h1.9l-.9 1.6z"/>
</g>
<g font-size="19.7">
<text x="63.2" y="106.6">TRAINING</text>
<text x="68.9" y="128.2">CIRCUIT</text>
</g>
<text font-size="9" fill="#231f20" x="115.2" y="249.4">WARNING SIGN</text>
<text font-size="7.1" x="176.5" y="275.7">ETM14</text>
<text font-size="6.8" fill="#231f20" x="100.3" y="259.2">“CYCLIST TRAINING CIRCUIT”</text>
<g font-size="4.2">
<text x="100.6" y="267.2">APPROVED AS OFFICIAL TRAFFIC SIGN</text>
<text x="174.7" y="285.6">A</text>
</g>
<g font-size="3.9" fill="#231f20">
<text x="99.2" y="181.5">Notes:</text>
<text x="99.2" y="185.8">1. This sign may only be used to sign rural cycling circuits</text>
<text x="104.2" y="190.2">following an official approach to the Transport and</text>
<text x="104.2" y="194.5">Main Roads Department from a cycling club that is</text>
<text x="104.2" y="198.8">affiliated with Cycling Queensland, Bicycle Queensland</text>
<text x="104.2" y="203.2">or Triathlon Queensland.</text>
<text x="99.2" y="207.5">2. This sign should be displayed at the beginning of each</text>
<text x="19.3" y="211.8">Colour Legend</text>
<text x="104.2" y="211.8">section of the road on the circuit and repeated</text>
<text x="29.3" y="220.3">Black (legend and border)</text>
<text x="104.2" y="216.2">approximately every 5 km or just beyond significant</text>
<text x="104.2" y="220.5">intersections.</text>
<text x="99.2" y="224.8">3. Only routes which are used regularly (at least once a</text>
<text x="29.3" y="228.1">Retroreflective yellow (background)</text>
<text x="104.2" y="229.2">week) by cycling groups should be considered for</text>
<text x="104.2" y="233.5">training route signage.</text>
</g>
<g font-size="3.8" fill="#231f20">
<text x="101.8" y="22.7">900</text>
<text x="54.9" y="31.4">115</text>
<text x="77.5" y="31.4">300</text>
<text x="100.8" y="31.4">70</text>
<text x="124.1" y="31.4">300</text>
<text x="149.1" y="31.4">115</text>
<text x="178.4" y="40.5">R50</text>
<text x="171.5" y="55">90</text>
<text x="41.5" y="62.9">30</text>
<text x="171.5" y="72.4">200</text>
<text x="171.5" y="88.9">80</text>
<text x="30" y="94.6">750</text>
<text x="171.2" y="100.9">120D</text>
<text x="171.5" y="111.7">60</text>
<text x="171.2" y="122.5">120D</text>
<text x="41.3" y="132.1">10</text>
<text x="171.5" y="134.8">80</text>
</g>
<g font-size="3.5">
<text x="21.6" y="267.9">Department of Transport and Main Roads</text>
<text x="17.7" y="271.8">Infrastructure Management &amp; Delivery Division</text>
<text x="98.5" y="281.3">PRINCIPAL ENGINEER</text>
<text x="98.5" y="284.8">(Traffic Engineering)</text>
</g>
<g font-size="3.5" fill="#231f20">
<text x="16.7" y="280.4">Designed</text>
<text x="42.7" y="280.4">Checked</text>
<text x="69.7" y="280.4">Scale</text>
<text x="154.7" y="276.2">15/02/19</text>
<text x="157.4" y="281.2">Date</text>
<text x="17" y="284.8">TV 4/07</text>
<text x="42.7" y="284.8">DJ 02/19</text>
<text x="69.7" y="285">Not to scale</text>
</g>
</svg>
